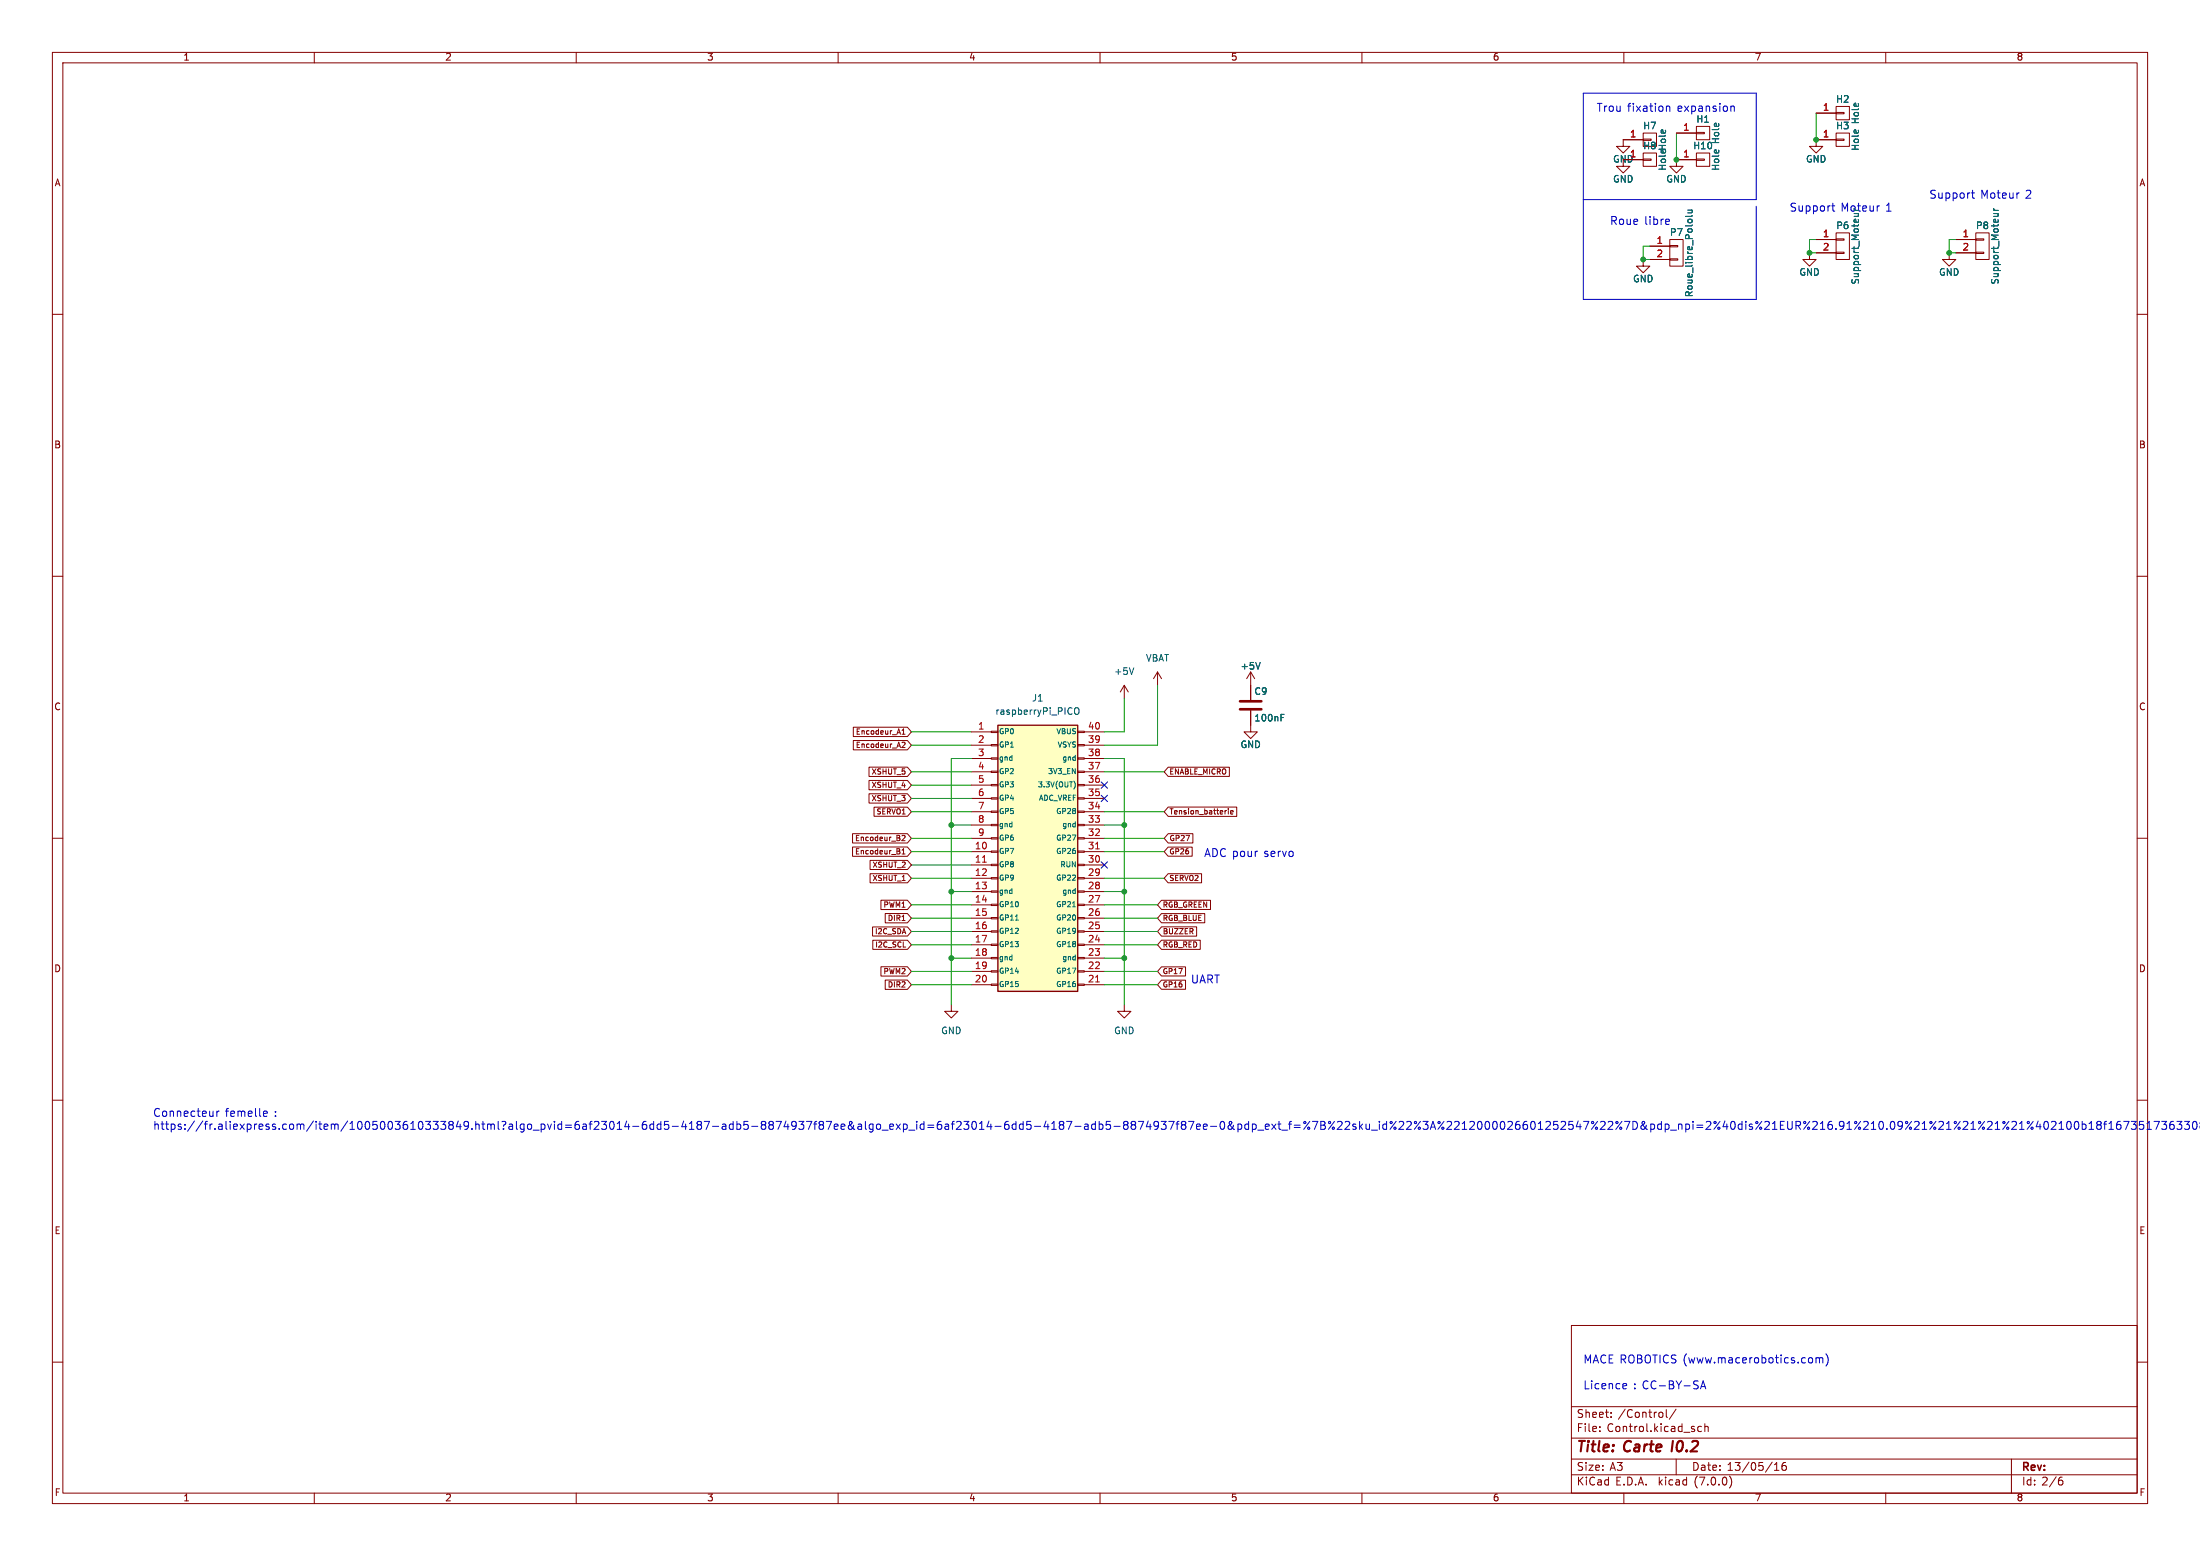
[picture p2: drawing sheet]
<svg xmlns="http://www.w3.org/2000/svg" width="420mm" height="297mm" viewBox="0 0 420 297" stroke-linecap="round" stroke-linejoin="round" font-family="sans-serif">
<g fill="none" stroke="#840000" stroke-width=".19">
<path d="M10 10h400v277h-400zM12 12h396v273h-396zM60 10v2M110 10v2M160 10v2M210 10v2M260 10v2M310 10v2M360 10v2M313.7 26.5h1.5v.3h-1.5zM313.7 25.4h2.5v2.5h-2.5zM313.7 30.4h1.5v.2h-1.5z"/>
<path d="M313.7 29.2h2.5v2.6h-2.5zM313.7 26.7h-3.8v1.2h1.2l-1.2 1.3-1.3-1.3h1.3M313.7 30.5h-3.8v1.3h1.2l-1.2 1.2-1.3-1.2h1.3M320 25.4h3.8M323.8 30.4h1.6v.2h-1.6zM323.8 29.2h2.6v2.6h-2.6zM323.8 25.3h1.6v.2h-1.6zM323.8 24.1h2.6v2.6h-2.6zM323.8 30.5h-3.8v1.3h1.3l-1.3 1.2-1.2-1.2h1.2M346.7 21.6h3.8M350.5 26.5h1.5v.3h-1.5zM350.5 25.4h2.6v2.5h-2.6z"/>
<path d="M350.5 21.5h1.5v.2h-1.5zM350.5 20.3h2.6v2.6h-2.6zM350.5 26.7h-3.8v1.2h1.3l-1.3 1.3-1.3-1.3h1.3M10 60h2M313.7 49.5v1.3h1.3l-1.3 1.3-1.3-1.3h1.3M315 47h3.8M315 49.5h3.8M318.8 49.4h1.5v.3h-1.5zM318.8 46.9h1.5v.2h-1.5zM318.8 45.7h2.5v5.1h-2.5zM345.4 48.3v1.2h1.3l-1.3 1.3-1.2-1.3h1.2M346.7 45.7h3.8"/>
<path d="M346.7 48.3h3.8M350.5 48.1h1.5v.3h-1.5zM350.5 45.6h1.5v.2h-1.5zM350.5 44.5h2.6v5h-2.6zM372.1 48.3v1.2h1.3l-1.3 1.3-1.3-1.3h1.3M373.4 45.7h3.8M373.4 48.3h3.8M377.2 48.1h1.5v.3h-1.5zM377.2 45.6h1.5v.2h-1.5zM377.2 44.5h2.5v5h-2.5zM408 60h2M10 110h2"/>
<path d="M408 110h2M162.9 138.8h10.3l.8 .9-.8 .9h-10.3zM172.2 139.4l.3-.3v1M185.4 139.7h3.8M189.2 139.6h1.3v.2h-1.3zM205.7 139.6h1.3v.2h-1.3zM207 139.7h3.8M214.6 130.8l-.7 1.3M214.6 130.8v2.6M214.6 130.8l.8 1.3M221 128.3l-.8 1.2M221 128.3v2.5"/>
<path d="M221 128.3l.7 1.2M238.8 135.6v4.1h1.2l-1.2 1.3-1.3-1.3h1.3M238.8 128.3v5.3M238.8 128.3l-.8 1.2M238.8 128.3l.7 1.2M10 160h2M162.8 159.1h10.4l.8 .9-.8 .9h-10.4zM162.9 141.4h10.3l.8 .8-.8 .9h-10.3zM165.9 146.4h7.3l.8 .9-.8 .9h-7.3zM165.9 149h7.3l.8 .9-.8 .8h-7.3zM165.9 151.5h7.3l.8 .9-.8 .9h-7.3zM166.9 154.1h6.3l.8 .8-.8 .9h-6.3z"/>
<path d="M172.2 141.8l.4-.1 .2 .3-.6 .7h.6M172.2 159.5h.4l.2 .2-.6 .8h.6M172.2 140.1h.6M185.4 142.2h3.8M185.4 144.8h3.8M185.4 157.5h3.8M185.4 154.9h3.8M185.4 152.4h3.8M185.4 149.9h3.8M185.4 147.3h3.8M189.2 159.9h1.3v.2h-1.3zM189.2 157.4h1.3v.2h-1.3z"/>
<path d="M189.2 154.8h1.3v.3h-1.3zM189.2 152.3h1.3v.2h-1.3zM189.2 149.7h1.3v.3h-1.3zM189.2 147.2h1.3v.2h-1.3zM189.2 144.7h1.3v.2h-1.3zM189.2 142.1h1.3v.3h-1.3zM205.7 159.9h1.3v.2h-1.3zM205.7 157.4h1.3v.2h-1.3zM205.7 154.8h1.3v.3h-1.3zM205.7 152.3h1.3v.2h-1.3zM205.7 149.7h1.3v.3h-1.3zM205.7 147.2h1.3v.2h-1.3z"/>
<path d="M205.7 144.7h1.3v.2h-1.3zM205.7 142.1h1.3v.3h-1.3zM207 142.2h3.8M207 144.8h3.8M207 157.5h3.8M207 154.9h3.8M207 152.4h3.8M207 149.9h3.8M207 147.3h3.8M223 146.4h11.7v1.8h-11.7l-.8-.9zM223 154.1h13.1v1.7h-13.1l-.8-.9zM223 159.1h4.7v1.8h-4.7l-.8-.9z"/>
<path d="M234.5 154.4v.1M234.5 154.7v.7M234.9 155h.5v-.2l-.3-.1-.2 .2 .1 .4h.4M408 160h2M162.8 161.7h10.4l.8 .9-.8 .8h-10.4zM166.1 166.8h7.1l.8 .8-.8 .9h-7.1zM166.1 164.2h7.1l.8 .9-.8 .9h-7.1zM166.6 176.9h6.6l.8 .9-.8 .9h-6.6zM166.6 179.5h6.6l.8 .8-.8 .9h-6.6zM168.2 171.8h5l.8 .9-.8 .9h-5zM169 174.4h4.2l.8 .9-.8 .8h-4.2zM172.2 163h.6"/>
<path d="M172.2 162.3l.3-.3v1M172.2 175.7h.6M185.4 162.6h3.8M185.4 165.1h3.8M185.4 167.6h3.8M185.4 170.2h3.8M185.4 172.7h3.8M185.4 175.3h3.8M185.4 177.8h3.8M185.4 160h3.8M189.2 177.7h1.3v.2h-1.3zM189.2 175.1h1.3v.3h-1.3z"/>
<path d="M189.2 172.6h1.3v.2h-1.3zM189.2 170.1h1.3v.2h-1.3zM189.2 167.5h1.3v.3h-1.3zM189.2 165h1.3v.2h-1.3zM189.2 162.4h1.3v.3h-1.3zM205.7 177.7h1.3v.2h-1.3zM205.7 175.1h1.3v.3h-1.3zM205.7 172.6h1.3v.2h-1.3zM205.7 170.1h1.3v.2h-1.3zM205.7 167.5h1.3v.3h-1.3zM205.7 165h1.3v.2h-1.3zM205.7 162.4h1.3v.3h-1.3z"/>
<path d="M207 162.6h3.8M207 165.1h3.8M207 167.6h3.8M207 170.2h3.8M207 172.7h3.8M207 175.3h3.8M207 177.8h3.8M207 160h3.8M221.7 171.8h9.4v1.8h-9.4l-.7-.9zM221.7 179.5h7.4v1.7h-7.4l-.7-.9zM221.7 174.4h8.3v1.7h-8.3l-.7-.8zM221.7 176.9h6.7v1.8h-6.7l-.7-.9z"/>
<path d="M223 166.8h6.4v1.7h-6.4l-.8-.9zM223 161.7h4.6v1.7h-4.6l-.8-.8zM168.2 184.5h5l.8 .9-.8 .9h-5zM169 187.1h4.2l.8 .9-.8 .8h-4.2zM181.6 191.8v1.2h1.3l-1.3 1.3-1.3-1.3h1.3M185.4 180.3h3.8M185.4 182.9h3.8M185.4 185.4h3.8M185.4 188h3.8M189.2 187.8h1.3v.3h-1.3zM189.2 185.3h1.3v.2h-1.3zM189.2 182.8h1.3v.2h-1.3z"/>
<path d="M189.2 180.2h1.3v.3h-1.3zM205.7 187.8h1.3v.3h-1.3zM205.7 185.3h1.3v.2h-1.3zM205.7 182.8h1.3v.2h-1.3zM205.7 180.2h1.3v.3h-1.3zM207 180.3h3.8M207 182.9h3.8M207 185.4h3.8M207 188h3.8M214.6 191.8v1.2h1.3l-1.3 1.3-1.2-1.3h1.2M221.7 187.1h4.6v1.7h-4.6l-.7-.8zM221.7 184.6h4.6v1.7h-4.6l-.7-.9z"/>
<path d="M10 210h2M408 210h2M10 260h2M300 253h108v32h-108zM408 260h2M300 278.5h108M300 274.5h108M300 268.5h108M305.4 273.1v.2M305.4 272.3v.2M307.6 270.4v.2M307.6 269.6v.2"/>
<path d="M318.1 269.1v1.2l.2 .3M320 269l-1.3 1.9M320 278.5v3M324.8 272.3h-.4l-.3 .2 .1 .7h.6M325.5 272.4l.2-.1h.3l.1 1M325.5 271.8v1.5M338.7 279.6l.5-.4v1.5M340.9 279.2a.6 .6 0 0 0-.7 .6v.6l.1 .2 .4 .1 .3-.2v-.5l-.1-.2-.4-.1-.3 .3M384 278.5v6.5M60 285v2M110 285v2M160 285v2"/>
<path d="M210 285v2M260 285v2M300 281.5h108M310 285v2M330.2 281.8a1.74 1.74 0 0 1 0 2.2M338.7 280.7h.9M360 285v2M393.2 282.5h.3l.3 .3-.1 .5-.5 .2M393.7 282h-.5"/>
</g>
<g fill="none" stroke="#006464" stroke-width=".19">
<path d="M380.6 39.8l.3 .4M322.2 40.1h.8M322.9 40.1l.1 .2v.3h-.8M323 41.1l-.1 .2h-1.1M380.6 40.8h.9M380.6 40.2h.9M381.3 40.8l.2 .3M205.3 135.1h.1a.43 .43 0 0 1 .6 .4v.4a.42 .42 0 0 1-.4 .5 .42 .42 0 0 1-.5-.5zM216.4 127.5l-.4 1.2M240.6 126.5l-.4 1.2M244.5 136.4h.7M205 149.1a1.14 1.14 0 0 1 0 1.5"/>
<path d="M204.8 173.1h.5"/>
</g>
<path d="M190.5 138.4h15.2v50.8h-15.2z" fill="#ffffc2" stroke="#ffffc2" stroke-width=".19"/>
<path d="M190.5 138.4h15.2v50.8h-15.2z" fill="none" stroke="#840000" stroke-width=".25"/>
<path d="M187.6 164.6h.7M209.2 162h.7M209.2 187.4h.7" fill="none" stroke="#a90000" stroke-width=".19"/>
<path d="M236.7 135.4h4.1M236.7 133.9h4.1" fill="none" stroke="#840000" stroke-width=".51"/>
<g fill="none" stroke="#0000c2" stroke-width=".19">
<path d="M302.3 38.1h33v-20.3h-33v39.4h33v-17.8M318.1 20.2v1.1M318.1 20.4l.2-.2 .4 .1 .1 1M330.4 20.4l.2-.2 .4 .1 .1 1M349.7 39.3h.6M349.9 38.8v1.3l.4 .2M358.7 39.3h.1M376.4 36.8h.5M376.6 36.3v1.3l.3 .2M385.3 36.8h.2M318.5 41.8l.2 .4-.7 .1M318.6 42.8h-.1"/>
<path d="M41.4 212.1v1M41.8 212.1l-.3 .1-.1 .2M50.4 212.2l.4-.1 .2 .3-.7 .2M50.4 213h.6M345.5 259.1l.4 .1 .1 .2v.6l-.5 .2M346.7 259.3l.4-.2 .2 .3M346.7 259.1v1.1M347.3 259.4l.3-.3 .3 .1 .1 1M347.3 259.4v.8M348.6 258.4a1.74 1.74 0 0 1 0 2.3M310 264.1l.5 .1v.2l-.7 .2M310.5 265l-.5 .1"/>
<path d="M324.6 265.1l.5-1.5 .5 1.5M324.8 264.7h.7"/>
</g>
<g fill="none" stroke="#009600" stroke-width=".19">
<path d="M320 25.4v5.1M346.7 21.6v5.1M315 47h-1.3v2.5h1.3M346.7 45.7h-1.3v2.6h1.3M373.4 45.7h-1.3v2.6h1.3M174 139.7h11.4M214.6 133.4v6.3h-3.8M221 130.8v11.4h-10.2M174 149.9h11.4M174 152.4h11.4M174 147.3h11.4M174 154.9h11.4"/>
<path d="M174 142.2h11.4M181.6 157.5h3.8M185.4 144.8h-3.8v47M210.8 144.8h3.8v47M210.8 147.3h11.4M210.8 154.9h11.4M210.8 157.5h3.8M174 177.8h11.4M174 175.3h11.4M174 172.7h11.4M174 165.1h11.4M174 167.6h11.4"/>
<path d="M174 162.6h11.4M174 160h11.4M181.6 170.2h3.8M210.8 177.8h10.2M210.8 175.3h10.2M210.8 172.7h10.2M210.8 170.2h3.8M210.8 167.6h11.4M210.8 162.6h11.4M210.8 160h11.4M174 188h11.4M174 185.4h11.4"/>
<path d="M174 180.3h11.4M181.6 182.9h3.8M210.8 182.9h3.8M210.8 188h10.2M210.8 185.4h10.2M210.8 180.3h10.2"/>
</g>
<path d="M210.2 151.8l1.2 1.2M210.2 149.3l1.2 1.2M211.4 151.8l-1.2 1.2M211.4 149.3l-1.2 1.2M210.2 164.5l1.2 1.2M211.4 164.5l-1.2 1.2" fill="none" stroke="#000084" stroke-width=".19"/>
<g fill="#009600" stroke="#009600" stroke-width=".19">
<circle cx="345.4" cy="48.3" r=".46"/>
<circle cx="372.1" cy="48.3" r=".46"/>
<circle cx="346.7" cy="26.7" r=".46"/>
<circle cx="320" cy="30.5" r=".46"/>
<circle cx="214.6" cy="170.2" r=".46"/>
<circle cx="181.6" cy="157.5" r=".46"/>
<circle cx="214.6" cy="182.9" r=".46"/>
<circle cx="181.6" cy="182.9" r=".46"/>
<circle cx="181.6" cy="170.2" r=".46"/>
<circle cx="214.6" cy="157.5" r=".46"/>
<circle cx="313.7" cy="49.5" r=".46"/>
</g>
<g font-size="2.8" fill="#840000">
<text x="301" y="277.8">Title:</text>
<text x="310.1" y="277.8">Carte</text>
<text x="319.8" y="277.8">I0.2</text>
</g>
<g font-size="2.1" fill="#0000c2">
<text x="304.8" y="21.6">Trou</text>
<text x="310.7" y="21.6">fixation</text>
<text x="320.2" y="21.6">expansion</text>
<text x="341.6" y="40.6">Support</text>
<text x="360" y="40.6">1</text>
<text x="368.3" y="38.2">Support</text>
<text x="378.1" y="38.2">Moteur</text>
<text x="386.7" y="38.2">2</text>
<text x="307.3" y="43.2">Roue</text>
<text x="313.9" y="43.2">libre</text>
<text x="229.9" y="163.8">ADC pour</text>
<text x="241.3" y="163.8">servo</text>
<text x="227.3" y="188">UART</text>
<text x="29.2" y="213.4">Connecteur</text>
<text x="29.2" y="215.9">https://fr.aliexpress.com/item/1005003610333849.html?algo_pvid=6af23014-6dd5-4187-adb5-8874937f87ee&amp;algo_exp_id=6af23014-6dd5-4187-adb5-8874937f87ee-0&amp;pdp_ext_f=%7B%22sku_id%22%3A%2212000026601252547%22%7D&amp;pdp_npi=2%40dis%21EUR%216.91%210.09%21%21%21%21%21%402100b18f16735173633088676d070b%2112000026601252547%21sea&amp;curPageLogUid=JTXcrp76QoM</text>
<text x="43" y="213.4">femelle</text>
<text x="52.4" y="213.4">:</text>
<text x="302.3" y="260.5">MACE ROBOTICS (www.macerobotics.com)</text>
<text x="302.3" y="265.4">Licence</text>
<text x="311.8" y="265.4">: CC-BY-SA</text>
</g>
<text font-size="2.1" fill="#006464" x="351.4" y="40.6">Moteur</text>
<g font-size="2.1" fill="#840000">
<text x="301" y="273.6">File:</text>
<text x="301" y="270.9">Sheet:</text>
<text x="306.8" y="273.6">Control.kicad_sch</text>
<text x="308.9" y="270.9">/Control/</text>
<text x="301" y="281">Size:</text>
<text x="307.3" y="281">A3</text>
<text x="323" y="281">Date:</text>
<text x="329.7" y="281">13/05/16</text>
<text x="386" y="281.2">Rev:</text>
<text x="301" y="283.8">KiCad</text>
<text x="308.4" y="283.8">E.D.A.</text>
<text x="316.6" y="283.8">kicad</text>
<text x="323.6" y="283.8">(7.0.0)</text>
<text x="386" y="283.8">Id: 2/6</text>
</g>
<g font-size="1.8" fill="#840000">
<text x="35" y="11.8">1</text>
<text x="85" y="11.8">2</text>
<text x="135" y="11.8">3</text>
<text x="185" y="11.8">4</text>
<text x="235" y="11.8">5</text>
<text x="285" y="11.8">6</text>
<text x="335" y="11.8">7</text>
<text x="385" y="11.8">8</text>
<text x="10.4" y="35.8">A</text>
<text x="408.4" y="35.8">A</text>
<text x="10.3" y="85.8">B</text>
<text x="408.3" y="85.8">B</text>
<text x="10.3" y="135.8">C</text>
<text x="408.3" y="135.8">C</text>
<text x="10.3" y="185.8">D</text>
<text x="408.3" y="185.8">D</text>
<text x="10.4" y="235.8">E</text>
<text x="408.3" y="235.8">E</text>
<text x="10.4" y="285.8">F</text>
<text x="35" y="286.8">1</text>
<text x="85" y="286.8">2</text>
<text x="135" y="286.8">3</text>
<text x="185" y="286.8">4</text>
<text x="235" y="286.8">5</text>
<text x="285" y="286.8">6</text>
<text x="335" y="286.8">7</text>
<text x="385" y="286.8">8</text>
<text x="408.4" y="285.8">F</text>
</g>
<g font-size="1.8" fill="#006464">
<text x="323.8" y="23.7">H1</text>
<text x="350.5" y="19.9">H2</text>
<text x="355.2" y="23.8" transform="rotate(-90 355.2 23.8)">Hole</text>
<text x="313.6" y="25">H7</text>
<text x="313.6" y="28.8">H8</text>
<text x="323.2" y="28.8">H10</text>
<text x="328.5" y="27.6" transform="rotate(-90 328.5 27.6)">Hole</text>
<text x="350.5" y="25">H3</text>
<text x="355.2" y="28.8" transform="rotate(-90 355.2 28.8)">Hole</text>
<text x="307.9" y="31.3">GND</text>
<text x="307.9" y="35.1">GND</text>
<text x="318" y="35.1">GND</text>
<text x="318.3" y="32.7" transform="rotate(-90 318.3 32.7)">HoleHole</text>
<text x="328.5" y="32.7" transform="rotate(-90 328.5 32.7)">Hole</text>
<text x="344.7" y="31.3">GND</text>
<text x="318.7" y="45.3">P7</text>
<text x="350.5" y="44">P6</text>
<text x="377.2" y="44">P8</text>
<text x="343.4" y="52.9">GND</text>
<text x="370.1" y="52.9">GND</text>
<text x="311.7" y="54.2">GND</text>
<text x="323.4" y="56.8" transform="rotate(-90 323.4 56.8)">Roue_libre_Pololu</text>
<text x="355.2" y="54.4" transform="rotate(-90 355.2 54.4)">Support_Moteur</text>
<text x="381.8" y="54.4" transform="rotate(-90 381.8 54.4)">Support_Moteur</text>
<text x="212.6" y="129.1">+5V</text>
<text x="218.7" y="126.6">VBAT</text>
<text x="236.8" y="128.1">+5V</text>
<text x="190" y="136.7">raspberryPi_PICO</text>
<text x="197" y="134.2">J1</text>
<text x="239.4" y="132.9">C9</text>
<text x="239.4" y="138">100nF</text>
<text x="236.8" y="143.1">GND</text>
<text x="179.6" y="197.7">GND</text>
<text x="212.6" y="197.7">GND</text>
</g>
<g font-size="1.8" fill="#a90000">
<text x="347.9" y="21.3">1</text>
<text x="311.1" y="26.4">1</text>
<text x="321.3" y="25.1">1</text>
<text x="347.9" y="26.4">1</text>
<text x="311.1" y="30.2">1</text>
<text x="321.3" y="30.2">1</text>
<text x="316.2" y="46.7">1</text>
<text x="347.9" y="45.5">1</text>
<text x="374.6" y="45.5">1</text>
<text x="316.2" y="49.3">2</text>
<text x="347.9" y="48">2</text>
<text x="374.6" y="48">2</text>
<text x="186.7" y="139.4">1</text>
<text x="186.7" y="142">2</text>
<text x="207.6" y="142">39</text>
<text x="207.6" y="139.4">40</text>
<text x="186.7" y="144.5">3</text>
<text x="186.7" y="147.1">4</text>
<text x="186.7" y="149.6">5</text>
<text x="207.6" y="149.6">36</text>
<text x="207.6" y="147.1">37</text>
<text x="207.6" y="144.5">38</text>
<text x="186.7" y="152.1">6</text>
<text x="186.7" y="154.7">7</text>
<text x="207.6" y="154.7">34</text>
<text x="207.6" y="152.1">35</text>
<text x="186.7" y="157.2">8</text>
<text x="186.7" y="159.8">9</text>
<text x="207.6" y="159.8">32</text>
<text x="207.6" y="157.2">33</text>
<text x="186.1" y="162.3">10</text>
<text x="186.1" y="164.8">11</text>
<text x="186.1" y="167.4">12</text>
<text x="207.6" y="167.4">29</text>
<text x="207.6" y="164.8">30</text>
<text x="207.6" y="162.3">31</text>
<text x="186.1" y="169.9">13</text>
<text x="186.1" y="172.5">14</text>
<text x="207.6" y="172.5">27</text>
<text x="207.6" y="169.9">28</text>
<text x="186.1" y="175">15</text>
<text x="186.1" y="177.5">16</text>
<text x="207.6" y="177.5">25</text>
<text x="207.6" y="175">26</text>
<text x="186.1" y="180.1">17</text>
<text x="186.1" y="182.6">18</text>
<text x="186.1" y="185.2">19</text>
<text x="207.6" y="185.2">22</text>
<text x="207.6" y="182.6">23</text>
<text x="207.6" y="180.1">24</text>
<text x="186.1" y="187.7">20</text>
<text x="207.6" y="187.7">21</text>
</g>
<g font-size="1.4" fill="#840000">
<text x="163.2" y="143">Encodeur_A2</text>
<text x="163.2" y="140.5">Encodeur_A1</text>
<text x="166.2" y="148.1">XSHUT_5</text>
<text x="223.3" y="148.1">ENABLE_MICRO</text>
<text x="166.2" y="150.6">XSHUT_4</text>
<text x="166.2" y="153.2">XSHUT_3</text>
<text x="167.2" y="155.7">SERVO1</text>
<text x="223.3" y="155.7">Tension_batterie</text>
<text x="163.1" y="160.8">Encodeur_B2</text>
<text x="223.3" y="160.8">GP27</text>
<text x="163.1" y="163.3">Encodeur_B1</text>
<text x="166.4" y="165.9">XSHUT_2</text>
<text x="223.2" y="163.3">GP26</text>
<text x="166.4" y="168.4">XSHUT_1</text>
<text x="168.5" y="173.5">PWM1</text>
<text x="222" y="173.5">RGB_GREEN</text>
<text x="223.2" y="168.4">SERVO2</text>
<text x="166.9" y="178.6">I2C_SDA</text>
<text x="169.3" y="176">DIR1</text>
<text x="222" y="176">RGB_BLUE</text>
<text x="222" y="178.6">BUZZER</text>
<text x="166.9" y="181.1">I2C_SCL</text>
<text x="222" y="181.1">RGB_RED</text>
<text x="168.5" y="186.2">PWM2</text>
<text x="169.3" y="188.7">DIR2</text>
<text x="222" y="188.7">GP16</text>
<text x="222" y="186.2">GP17</text>
</g>
<g font-size="1.4" fill="#006464">
<text x="190.7" y="140.4">GP0</text>
<text x="190.7" y="142.9">GP1</text>
<text x="201.5" y="140.4">VBUS</text>
<text x="201.7" y="142.9">VSYS</text>
<text x="190.7" y="145.5">gnd</text>
<text x="190.7" y="148">GP2</text>
<text x="199.9" y="148">3V3_EN</text>
<text x="202.6" y="145.5">gnd</text>
<text x="190.7" y="150.5">GP3</text>
<text x="190.7" y="153.1">GP4</text>
<text x="190.7" y="155.6">GP5</text>
<text x="198" y="150.5">3.3V(OUT)</text>
<text x="198.2" y="153.1">ADC_VREF</text>
<text x="201.5" y="155.6">GP28</text>
<text x="190.7" y="158.2">gnd</text>
<text x="190.7" y="160.7">GP6</text>
<text x="201.5" y="160.7">GP27</text>
<text x="202.6" y="158.2">gnd</text>
<text x="190.7" y="163.2">GP7</text>
<text x="190.7" y="165.8">GP8</text>
<text x="201.5" y="163.2">GP26</text>
<text x="202.3" y="165.8">RUN</text>
<text x="190.7" y="168.3">GP9</text>
<text x="190.7" y="170.9">gnd</text>
<text x="190.7" y="173.4">GP10</text>
<text x="201.5" y="173.4">GP21</text>
<text x="201.5" y="168.3">GP22</text>
<text x="202.6" y="170.9">gnd</text>
<text x="190.7" y="175.9">GP11</text>
<text x="190.7" y="178.5">GP12</text>
<text x="201.5" y="178.5">GP19</text>
<text x="201.5" y="175.9">GP20</text>
<text x="190.7" y="181">GP13</text>
<text x="190.7" y="183.6">gnd</text>
<text x="201.5" y="181">GP18</text>
<text x="202.6" y="183.6">gnd</text>
<text x="190.7" y="186.1">GP14</text>
<text x="190.7" y="188.6">GP15</text>
<text x="201.5" y="188.6">GP16</text>
<text x="201.5" y="186.1">GP17</text>
</g>
</svg>
